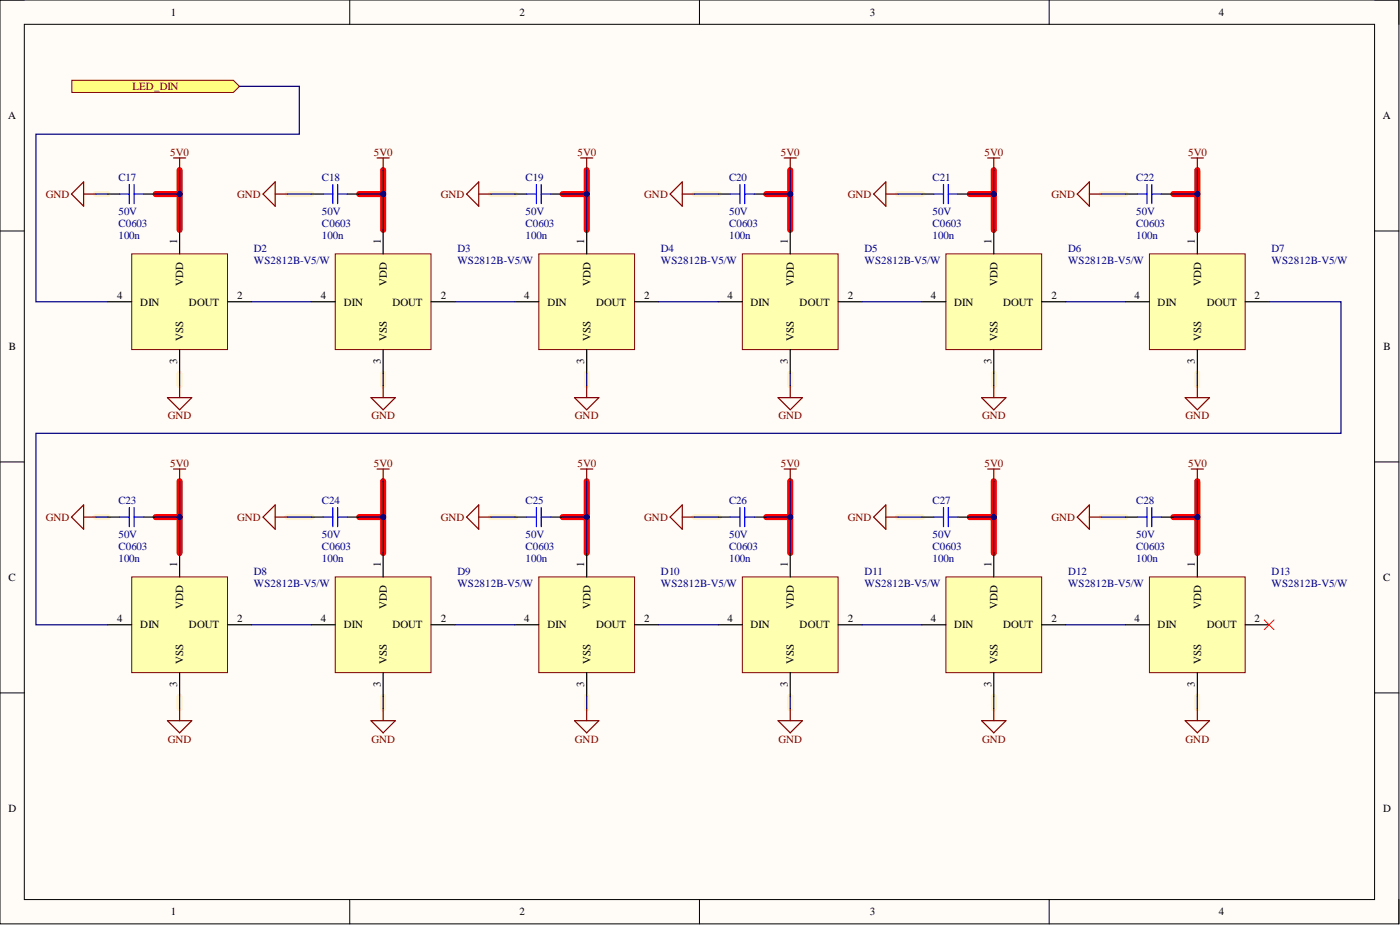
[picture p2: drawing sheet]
<svg xmlns="http://www.w3.org/2000/svg" width="292mm" height="193mm" viewBox="0 0 292 193" stroke-linecap="round" stroke-linejoin="round" font-family="sans-serif">
<path d="M0 0h291.9v192.7h-291.9z" fill-rule="evenodd" fill="#fffcf8"/>
<path d="M0 0h291.9v192.7h-291.9z" fill="none" stroke="#000" stroke-width=".21"/>
<path d="M5.1 5.1h281.7v182.6h-281.7z" fill-rule="evenodd" fill="#fffcf8"/>
<g fill="none" stroke="#000" stroke-width=".21">
<path d="M0 0h5.1M5.1 5.1h281.7v182.6h-281.7zM73 0v5.1M145.9 0v5.1M218.9 0v5.1M286.8 0h5.1v5.1M0 48.2h5.1M286.8 48.2h5.1M0 96.4h5.1M286.8 96.4h5.1M0 144.6h5.1M286.8 144.6h5.1"/>
<path d="M73 187.7v5M145.9 187.7v5M218.9 187.7v5M291.9 187.7v5"/>
</g>
<g fill="none" stroke="#fff2cc" stroke-width="1.3">
<path d="M20 40.5h2.5M60 40.5h5M102.4 40.5h5M144.9 40.5h5M187.4 40.5h4.9M229.8 40.5h5M37.5 77.9v2.5M79.9 77.9v2.5M122.4 77.9v2.5M164.9 77.9v2.5M207.3 77.9v2.5M249.8 77.9v2.5"/>
<path d="M20 107.9h2.5M60 107.9h5M102.4 107.9h5M144.9 107.9h5M187.4 107.9h4.9M229.8 107.9h5M37.5 145.3v2.5M79.9 145.3v2.5M122.4 145.3v2.5M164.9 145.3v2.5M207.3 145.3v2.5M249.8 145.3v2.5"/>
</g>
<g fill="none" stroke="#f00" stroke-width="1.3">
<path d="M37.5 35.5v12.5M79.9 35.5v12.5M122.4 35.5v12.5M164.9 35.5v12.5M207.3 35.5v12.5M249.8 35.5v12.5M32.5 40.5h5M74.9 40.5h5M117.4 40.5h5M159.9 40.5h5M202.3 40.5h5M244.8 40.5h5"/>
<path d="M32.5 107.9h5M37.5 100.4v15M74.9 107.9h5M79.9 100.4v15M117.4 107.9h5M122.4 100.4v15M159.9 107.9h5M164.9 100.4v15M202.3 107.9h5M207.3 100.4v15M244.8 107.9h5M249.8 100.4v15"/>
</g>
<path d="M27.5 53h20v19.9h-20z" fill-rule="evenodd" fill="#ffffb0"/>
<path d="M27.5 53h20v19.9h-20z" fill="none" stroke="#800000" stroke-width=".21"/>
<path d="M37.5 48v5M22.5 62.9h5M37.5 72.9v5M47.5 62.9h5" fill="none" stroke="#000" stroke-width=".25"/>
<path d="M69.9 53h20v19.9h-20z" fill-rule="evenodd" fill="#ffffb0"/>
<path d="M69.9 53h20v19.9h-20z" fill="none" stroke="#800000" stroke-width=".21"/>
<path d="M79.9 48v5M65 62.9h4.9M79.9 72.9v5M89.9 62.9h5" fill="none" stroke="#000" stroke-width=".25"/>
<path d="M112.4 53h20v19.9h-20z" fill-rule="evenodd" fill="#ffffb0"/>
<path d="M112.4 53h20v19.9h-20z" fill="none" stroke="#800000" stroke-width=".21"/>
<path d="M122.4 48v5M107.4 62.9h5M122.4 72.9v5M132.4 62.9h5" fill="none" stroke="#000" stroke-width=".25"/>
<path d="M154.9 53h20v19.9h-20z" fill-rule="evenodd" fill="#ffffb0"/>
<path d="M154.9 53h20v19.9h-20z" fill="none" stroke="#800000" stroke-width=".21"/>
<path d="M164.9 48v5M149.9 62.9h5M164.9 72.9v5M174.9 62.9h5" fill="none" stroke="#000" stroke-width=".25"/>
<path d="M197.4 53h19.9v19.9h-19.9z" fill-rule="evenodd" fill="#ffffb0"/>
<path d="M197.4 53h19.9v19.9h-19.9z" fill="none" stroke="#800000" stroke-width=".21"/>
<path d="M207.3 48v5M192.3 62.9h5.1M207.3 72.9v5M217.3 62.9h5" fill="none" stroke="#000" stroke-width=".25"/>
<path d="M239.8 53h20v19.9h-20z" fill-rule="evenodd" fill="#ffffb0"/>
<path d="M239.8 53h20v19.9h-20z" fill="none" stroke="#800000" stroke-width=".21"/>
<path d="M249.8 48v5M234.8 62.9h5M249.8 72.9v5M259.8 62.9h5" fill="none" stroke="#000" stroke-width=".25"/>
<g fill="none" stroke="#800000" stroke-width=".25">
<path d="M36.2 33h2.5M37.5 33v2.5M78.7 33h2.5M79.9 33v2.5M121.1 33h2.6M122.4 33v2.5M163.6 33h2.5M164.9 33v2.5M206.1 33h2.5M207.3 33v2.5M248.5 33h2.6M249.8 33v2.5"/>
<path d="M34.9 83h5.1l-2.5 2.5zM37.5 80.4v2.6M77.4 83h5.1l-2.6 2.5zM79.9 80.4v2.6M119.9 83h5l-2.5 2.5zM122.4 80.4v2.6M162.3 83h5.1l-2.5 2.5zM164.9 80.4v2.6M204.8 83h5.1l-2.6 2.5zM207.3 80.4v2.6M247.3 83h5.1l-2.6 2.5zM249.8 80.4v2.6"/>
</g>
<path d="M27.5 120.4h20v19.9h-20z" fill-rule="evenodd" fill="#ffffb0"/>
<path d="M27.5 120.4h20v19.9h-20z" fill="none" stroke="#800000" stroke-width=".21"/>
<path d="M37.5 115.4v5M22.5 130.3h5M47.5 130.3h5M37.5 140.3v5" fill="none" stroke="#000" stroke-width=".25"/>
<path d="M69.9 120.4h20v19.9h-20z" fill-rule="evenodd" fill="#ffffb0"/>
<path d="M69.9 120.4h20v19.9h-20z" fill="none" stroke="#800000" stroke-width=".21"/>
<path d="M79.9 115.4v5M65 130.3h4.9M89.9 130.3h5M79.9 140.3v5" fill="none" stroke="#000" stroke-width=".25"/>
<path d="M112.4 120.4h20v19.9h-20z" fill-rule="evenodd" fill="#ffffb0"/>
<path d="M112.4 120.4h20v19.9h-20z" fill="none" stroke="#800000" stroke-width=".21"/>
<path d="M122.4 115.4v5M107.4 130.3h5M132.4 130.3h5M122.4 140.3v5" fill="none" stroke="#000" stroke-width=".25"/>
<path d="M154.9 120.4h20v19.9h-20z" fill-rule="evenodd" fill="#ffffb0"/>
<path d="M154.9 120.4h20v19.9h-20z" fill="none" stroke="#800000" stroke-width=".21"/>
<path d="M164.9 115.4v5M149.9 130.3h5M174.9 130.3h5M164.9 140.3v5" fill="none" stroke="#000" stroke-width=".25"/>
<path d="M197.4 120.4h19.9v19.9h-19.9z" fill-rule="evenodd" fill="#ffffb0"/>
<path d="M197.4 120.4h19.9v19.9h-19.9z" fill="none" stroke="#800000" stroke-width=".21"/>
<path d="M207.3 115.4v5M192.3 130.3h5.1M217.3 130.3h5M207.3 140.3v5" fill="none" stroke="#000" stroke-width=".25"/>
<path d="M239.8 120.4h20v19.9h-20z" fill-rule="evenodd" fill="#ffffb0"/>
<path d="M239.8 120.4h20v19.9h-20z" fill="none" stroke="#800000" stroke-width=".21"/>
<g fill="none" stroke="#000" stroke-width=".25">
<path d="M22.5 40.5h2.5M30 40.5h2.5M65 40.5h2.4M72.4 40.5h2.5M107.4 40.5h2.5M114.9 40.5h2.5M149.9 40.5h2.5M157.4 40.5h2.5M192.3 40.5h2.6M199.8 40.5h2.5M234.8 40.5h2.5M242.3 40.5h2.5"/>
<path d="M22.5 107.9h2.5M30 107.9h2.5M65 107.9h2.4M72.4 107.9h2.5M107.4 107.9h2.5M114.9 107.9h2.5M149.9 107.9h2.5M157.4 107.9h2.5M192.3 107.9h2.6M199.8 107.9h2.5M234.8 107.9h2.5M242.3 107.9h2.5"/>
<path d="M249.8 115.4v5M234.8 130.3h5M259.8 130.3h5M249.8 140.3v5"/>
</g>
<g fill="none" stroke="#800000" stroke-width=".25">
<path d="M14.9 40.5l2.5-2.6v5.1zM17.4 40.5h2.6M54.9 40.5l2.5-2.6v5.1zM57.4 40.5h2.6M97.3 40.5l2.6-2.6v5.1zM99.9 40.5h2.5M139.8 40.5l2.6-2.6v5.1zM142.4 40.5h2.5M182.3 40.5l2.5-2.6v5.1zM184.8 40.5h2.6M224.8 40.5l2.5-2.6v5.1zM227.3 40.5h2.5"/>
<path d="M36.2 97.8h2.5M37.5 97.8v2.6M78.7 97.8h2.5M79.9 97.8v2.6M121.1 97.8h2.6M122.4 97.8v2.6M163.6 97.8h2.5M164.9 97.8v2.6M206.1 97.8h2.5M207.3 97.8v2.6M248.5 97.8h2.6M249.8 97.8v2.6"/>
<path d="M14.9 107.9l2.5-2.6v5.1zM17.4 107.9h2.6M54.9 107.9l2.5-2.6v5.1zM57.4 107.9h2.6M97.3 107.9l2.6-2.6v5.1zM99.9 107.9h2.5M139.8 107.9l2.6-2.6v5.1zM142.4 107.9h2.5M182.3 107.9l2.5-2.6v5.1zM184.8 107.9h2.6M224.8 107.9l2.5-2.6v5.1zM227.3 107.9h2.5"/>
<path d="M34.9 150.3h5.1l-2.5 2.6zM37.5 147.8v2.5M77.4 150.3h5.1l-2.6 2.6zM79.9 147.8v2.5M119.9 150.3h5l-2.5 2.6zM122.4 147.8v2.5M162.3 150.3h5.1l-2.5 2.6zM164.9 147.8v2.5M204.8 150.3h5.1l-2.6 2.6zM207.3 147.8v2.5M247.3 150.3h5.1l-2.6 2.6zM249.8 147.8v2.5"/>
</g>
<g fill="none" stroke="#00f" stroke-width=".25">
<path d="M27 38.5v4M28 38.5v4M69.4 38.5v4M70.4 38.5v4M111.9 38.5v4M112.9 38.5v4M154.4 38.5v4M155.4 38.5v4M196.9 38.5v4M197.8 38.5v4M239.3 38.5v4M240.3 38.5v4"/>
<path d="M25 40.5h2M28 40.5h2M67.4 40.5h2M70.4 40.5h2M109.9 40.5h2M112.9 40.5h2M152.4 40.5h2M155.4 40.5h2M194.9 40.5h2M197.8 40.5h2M237.3 40.5h2M240.3 40.5h2"/>
<path d="M25 107.9h2M27 105.9v4M28 105.9v4M28 107.9h2M67.4 107.9h2M69.4 105.9v4M70.4 105.9v4M70.4 107.9h2M109.9 107.9h2M111.9 105.9v4M112.9 105.9v4M112.9 107.9h2"/>
<path d="M152.4 107.9h2M154.4 105.9v4M155.4 105.9v4M155.4 107.9h2M194.9 107.9h2M196.9 105.9v4M197.8 105.9v4M197.8 107.9h2M237.3 107.9h2M239.3 105.9v4M240.3 105.9v4M240.3 107.9h2"/>
</g>
<path d="M263.8 129.3l2 2.1M265.8 129.3l-2 2.1" fill="none" stroke="#f00" stroke-width=".21"/>
<path d="M15 16.7h33.7l1.3 1.3-1.3 1.3h-33.7z" fill-rule="evenodd" fill="#ffff80"/>
<path d="M15 16.7h33.7l1.3 1.3-1.3 1.3h-33.7z" fill="none" stroke="#800000" stroke-width=".21"/>
<path d="M37.5 35.5v12.5M37.5 77.9v2.5" fill="none" stroke="#000080" stroke-width=".25"/>
<circle cx="37.5" cy="40.5" r=".51" fill="#000080"/>
<circle cx="37.5" cy="40.5" r=".51" fill="none" stroke="#000080" stroke-width=".21"/>
<path d="M79.9 35.5v12.5M79.9 77.9v2.5" fill="none" stroke="#000080" stroke-width=".25"/>
<circle cx="79.9" cy="40.5" r=".51" fill="#000080"/>
<circle cx="79.9" cy="40.5" r=".51" fill="none" stroke="#000080" stroke-width=".21"/>
<path d="M122.4 35.5v12.5M122.4 77.9v2.5" fill="none" stroke="#000080" stroke-width=".25"/>
<circle cx="122.4" cy="40.5" r=".51" fill="#000080"/>
<circle cx="122.4" cy="40.5" r=".51" fill="none" stroke="#000080" stroke-width=".21"/>
<path d="M164.9 35.5v12.5M164.9 77.9v2.5" fill="none" stroke="#000080" stroke-width=".25"/>
<circle cx="164.9" cy="40.5" r=".51" fill="#000080"/>
<circle cx="164.9" cy="40.5" r=".51" fill="none" stroke="#000080" stroke-width=".21"/>
<path d="M207.3 35.5v12.5M207.3 77.9v2.5" fill="none" stroke="#000080" stroke-width=".25"/>
<circle cx="207.3" cy="40.5" r=".51" fill="#000080"/>
<circle cx="207.3" cy="40.5" r=".51" fill="none" stroke="#000080" stroke-width=".21"/>
<path d="M249.8 35.5v12.5M249.8 77.9v2.5" fill="none" stroke="#000080" stroke-width=".25"/>
<circle cx="249.8" cy="40.5" r=".51" fill="#000080"/>
<circle cx="249.8" cy="40.5" r=".51" fill="none" stroke="#000080" stroke-width=".21"/>
<path d="M37.5 100.4v15M37.5 145.3v2.5" fill="none" stroke="#000080" stroke-width=".25"/>
<circle cx="37.5" cy="107.9" r=".51" fill="#000080"/>
<circle cx="37.5" cy="107.9" r=".51" fill="none" stroke="#000080" stroke-width=".21"/>
<path d="M79.9 100.4v15M79.9 145.3v2.5" fill="none" stroke="#000080" stroke-width=".25"/>
<circle cx="79.9" cy="107.9" r=".51" fill="#000080"/>
<circle cx="79.9" cy="107.9" r=".51" fill="none" stroke="#000080" stroke-width=".21"/>
<path d="M122.4 100.4v15M122.4 145.3v2.5" fill="none" stroke="#000080" stroke-width=".25"/>
<circle cx="122.4" cy="107.9" r=".51" fill="#000080"/>
<circle cx="122.4" cy="107.9" r=".51" fill="none" stroke="#000080" stroke-width=".21"/>
<path d="M164.9 100.4v15M164.9 145.3v2.5" fill="none" stroke="#000080" stroke-width=".25"/>
<circle cx="164.9" cy="107.9" r=".51" fill="#000080"/>
<circle cx="164.9" cy="107.9" r=".51" fill="none" stroke="#000080" stroke-width=".21"/>
<path d="M207.3 100.4v15M207.3 145.3v2.5" fill="none" stroke="#000080" stroke-width=".25"/>
<circle cx="207.3" cy="107.9" r=".51" fill="#000080"/>
<circle cx="207.3" cy="107.9" r=".51" fill="none" stroke="#000080" stroke-width=".21"/>
<path d="M249.8 100.4v15M249.8 145.3v2.5" fill="none" stroke="#000080" stroke-width=".25"/>
<circle cx="249.8" cy="107.9" r=".51" fill="#000080"/>
<circle cx="249.8" cy="107.9" r=".51" fill="none" stroke="#000080" stroke-width=".21"/>
<path d="M20 40.5h2.5M32.5 40.5h5" fill="none" stroke="#000080" stroke-width=".25"/>
<circle cx="37.5" cy="40.5" r=".51" fill="#000080"/>
<circle cx="37.5" cy="40.5" r=".51" fill="none" stroke="#000080" stroke-width=".21"/>
<path d="M60 40.5h5M74.9 40.5h5" fill="none" stroke="#000080" stroke-width=".25"/>
<circle cx="79.9" cy="40.5" r=".51" fill="#000080"/>
<circle cx="79.9" cy="40.5" r=".51" fill="none" stroke="#000080" stroke-width=".21"/>
<path d="M102.4 40.5h5M117.4 40.5h5" fill="none" stroke="#000080" stroke-width=".25"/>
<circle cx="122.4" cy="40.5" r=".51" fill="#000080"/>
<circle cx="122.4" cy="40.5" r=".51" fill="none" stroke="#000080" stroke-width=".21"/>
<path d="M144.9 40.5h5M159.9 40.5h5" fill="none" stroke="#000080" stroke-width=".25"/>
<circle cx="164.9" cy="40.5" r=".51" fill="#000080"/>
<circle cx="164.9" cy="40.5" r=".51" fill="none" stroke="#000080" stroke-width=".21"/>
<path d="M187.4 40.5h4.9M202.3 40.5h5" fill="none" stroke="#000080" stroke-width=".25"/>
<circle cx="207.3" cy="40.5" r=".51" fill="#000080"/>
<circle cx="207.3" cy="40.5" r=".51" fill="none" stroke="#000080" stroke-width=".21"/>
<path d="M229.8 40.5h5M244.8 40.5h5" fill="none" stroke="#000080" stroke-width=".25"/>
<circle cx="249.8" cy="40.5" r=".51" fill="#000080"/>
<circle cx="249.8" cy="40.5" r=".51" fill="none" stroke="#000080" stroke-width=".21"/>
<path d="M20 107.9h2.5M32.5 107.9h5" fill="none" stroke="#000080" stroke-width=".25"/>
<circle cx="37.5" cy="107.9" r=".51" fill="#000080"/>
<circle cx="37.5" cy="107.9" r=".51" fill="none" stroke="#000080" stroke-width=".21"/>
<path d="M60 107.9h5M74.9 107.9h5" fill="none" stroke="#000080" stroke-width=".25"/>
<circle cx="79.9" cy="107.9" r=".51" fill="#000080"/>
<circle cx="79.9" cy="107.9" r=".51" fill="none" stroke="#000080" stroke-width=".21"/>
<path d="M102.4 107.9h5M117.4 107.9h5" fill="none" stroke="#000080" stroke-width=".25"/>
<circle cx="122.4" cy="107.9" r=".51" fill="#000080"/>
<circle cx="122.4" cy="107.9" r=".51" fill="none" stroke="#000080" stroke-width=".21"/>
<path d="M144.9 107.9h5M159.9 107.9h5" fill="none" stroke="#000080" stroke-width=".25"/>
<circle cx="164.9" cy="107.9" r=".51" fill="#000080"/>
<circle cx="164.9" cy="107.9" r=".51" fill="none" stroke="#000080" stroke-width=".21"/>
<path d="M187.4 107.9h4.9M202.3 107.9h5" fill="none" stroke="#000080" stroke-width=".25"/>
<circle cx="207.3" cy="107.9" r=".51" fill="#000080"/>
<circle cx="207.3" cy="107.9" r=".51" fill="none" stroke="#000080" stroke-width=".21"/>
<path d="M229.8 107.9h5M244.8 107.9h5" fill="none" stroke="#000080" stroke-width=".25"/>
<circle cx="249.8" cy="107.9" r=".51" fill="#000080"/>
<circle cx="249.8" cy="107.9" r=".51" fill="none" stroke="#000080" stroke-width=".21"/>
<path d="M50 18h12.5v10h-55v34.9h15M52.5 62.9h12.5M94.9 62.9h12.5M137.4 62.9h12.5M179.9 62.9h12.4M222.3 62.9h12.5M264.8 62.9h15v27.5h-272.3v39.9h15M52.5 130.3h12.5M94.9 130.3h12.5M137.4 130.3h12.5M179.9 130.3h12.4M222.3 130.3h12.5" fill="none" stroke="#000080" stroke-width=".25"/>
<g font-size="2.3">
<text x="35.6" y="3.3">1</text>
<text x="108.4" y="3.3">2</text>
<text x="181.5" y="3.3">3</text>
<text x="254.3" y="3.3">4</text>
<text x="1.7" y="24.9">A</text>
<text x="288.5" y="24.9">A</text>
<text x="37" y="51" transform="rotate(-90 37 51)">1</text>
<text x="79.4" y="51" transform="rotate(-90 79.4 51)">1</text>
<text x="121.9" y="51" transform="rotate(-90 121.9 51)">1</text>
<text x="164.4" y="51" transform="rotate(-90 164.4 51)">1</text>
<text x="206.8" y="51" transform="rotate(-90 206.8 51)">1</text>
<text x="249.3" y="51" transform="rotate(-90 249.3 51)">1</text>
<text x="38.2" y="59.6" transform="rotate(-90 38.2 59.6)">VDD</text>
<text x="80.7" y="59.6" transform="rotate(-90 80.7 59.6)">VDD</text>
<text x="123.2" y="59.6" transform="rotate(-90 123.2 59.6)">VDD</text>
<text x="165.6" y="59.6" transform="rotate(-90 165.6 59.6)">VDD</text>
<text x="208.1" y="59.6" transform="rotate(-90 208.1 59.6)">VDD</text>
<text x="250.6" y="59.6" transform="rotate(-90 250.6 59.6)">VDD</text>
<text x="24.4" y="62.5">4</text>
<text x="29.3" y="63.7">DIN</text>
<text x="39.4" y="63.7">DOUT</text>
<text x="49.5" y="62.5">2</text>
<text x="66.9" y="62.5">4</text>
<text x="71.7" y="63.7">DIN</text>
<text x="81.9" y="63.7">DOUT</text>
<text x="92" y="62.5">2</text>
<text x="109.4" y="62.5">4</text>
<text x="114.2" y="63.7">DIN</text>
<text x="124.4" y="63.7">DOUT</text>
<text x="134.4" y="62.5">2</text>
<text x="151.8" y="62.5">4</text>
<text x="156.6" y="63.7">DIN</text>
<text x="166.8" y="63.7">DOUT</text>
<text x="176.9" y="62.5">2</text>
<text x="194.2" y="62.5">4</text>
<text x="199.1" y="63.7">DIN</text>
<text x="209.3" y="63.7">DOUT</text>
<text x="219.4" y="62.5">2</text>
<text x="236.7" y="62.5">4</text>
<text x="241.5" y="63.7">DIN</text>
<text x="251.8" y="63.7">DOUT</text>
<text x="261.8" y="62.5">2</text>
<text x="38.2" y="71.2" transform="rotate(-90 38.2 71.2)">VSS</text>
<text x="80.7" y="71.2" transform="rotate(-90 80.7 71.2)">VSS</text>
<text x="123.2" y="71.2" transform="rotate(-90 123.2 71.2)">VSS</text>
<text x="165.6" y="71.2" transform="rotate(-90 165.6 71.2)">VSS</text>
<text x="208.1" y="71.2" transform="rotate(-90 208.1 71.2)">VSS</text>
<text x="250.6" y="71.2" transform="rotate(-90 250.6 71.2)">VSS</text>
<text x="1.9" y="73">B</text>
<text x="37" y="75.9" transform="rotate(-90 37 75.9)">3</text>
<text x="79.4" y="75.9" transform="rotate(-90 79.4 75.9)">3</text>
<text x="121.9" y="75.9" transform="rotate(-90 121.9 75.9)">3</text>
<text x="164.4" y="75.9" transform="rotate(-90 164.4 75.9)">3</text>
<text x="206.8" y="75.9" transform="rotate(-90 206.8 75.9)">3</text>
<text x="249.3" y="75.9" transform="rotate(-90 249.3 75.9)">3</text>
<text x="288.7" y="73">B</text>
<text x="37" y="118.3" transform="rotate(-90 37 118.3)">1</text>
<text x="79.4" y="118.3" transform="rotate(-90 79.4 118.3)">1</text>
<text x="121.9" y="118.3" transform="rotate(-90 121.9 118.3)">1</text>
<text x="164.4" y="118.3" transform="rotate(-90 164.4 118.3)">1</text>
<text x="206.8" y="118.3" transform="rotate(-90 206.8 118.3)">1</text>
<text x="249.3" y="118.3" transform="rotate(-90 249.3 118.3)">1</text>
<text x="1.8" y="121.2">C</text>
<text x="288.6" y="121.2">C</text>
<text x="24.4" y="129.8">4</text>
<text x="29.3" y="131.1">DIN</text>
<text x="38.2" y="127" transform="rotate(-90 38.2 127)">VDD</text>
<text x="39.4" y="131.1">DOUT</text>
<text x="49.5" y="129.8">2</text>
<text x="66.9" y="129.8">4</text>
<text x="71.7" y="131.1">DIN</text>
<text x="80.7" y="127" transform="rotate(-90 80.7 127)">VDD</text>
<text x="81.9" y="131.1">DOUT</text>
<text x="92" y="129.8">2</text>
<text x="109.4" y="129.8">4</text>
<text x="114.2" y="131.1">DIN</text>
<text x="123.2" y="127" transform="rotate(-90 123.2 127)">VDD</text>
<text x="124.4" y="131.1">DOUT</text>
<text x="134.4" y="129.8">2</text>
<text x="151.8" y="129.8">4</text>
<text x="156.6" y="131.1">DIN</text>
<text x="165.6" y="127" transform="rotate(-90 165.6 127)">VDD</text>
<text x="166.8" y="131.1">DOUT</text>
<text x="176.9" y="129.8">2</text>
<text x="194.2" y="129.8">4</text>
<text x="199.1" y="131.1">DIN</text>
<text x="208.1" y="127" transform="rotate(-90 208.1 127)">VDD</text>
<text x="209.3" y="131.1">DOUT</text>
<text x="219.4" y="129.8">2</text>
<text x="236.7" y="129.8">4</text>
<text x="241.5" y="131.1">DIN</text>
<text x="250.6" y="127" transform="rotate(-90 250.6 127)">VDD</text>
<text x="251.8" y="131.1">DOUT</text>
<text x="261.8" y="129.8">2</text>
<text x="37" y="143.3" transform="rotate(-90 37 143.3)">3</text>
<text x="38.2" y="138.6" transform="rotate(-90 38.2 138.6)">VSS</text>
<text x="79.4" y="143.3" transform="rotate(-90 79.4 143.3)">3</text>
<text x="80.7" y="138.6" transform="rotate(-90 80.7 138.6)">VSS</text>
<text x="121.9" y="143.3" transform="rotate(-90 121.9 143.3)">3</text>
<text x="123.2" y="138.6" transform="rotate(-90 123.2 138.6)">VSS</text>
<text x="164.4" y="143.3" transform="rotate(-90 164.4 143.3)">3</text>
<text x="165.6" y="138.6" transform="rotate(-90 165.6 138.6)">VSS</text>
<text x="206.8" y="143.3" transform="rotate(-90 206.8 143.3)">3</text>
<text x="208.1" y="138.6" transform="rotate(-90 208.1 138.6)">VSS</text>
<text x="249.3" y="143.3" transform="rotate(-90 249.3 143.3)">3</text>
<text x="250.6" y="138.6" transform="rotate(-90 250.6 138.6)">VSS</text>
<text x="1.8" y="169.4">D</text>
<text x="288.6" y="169.4">D</text>
<text x="35.6" y="191">1</text>
<text x="108.4" y="191">2</text>
<text x="181.5" y="191">3</text>
<text x="254.3" y="191">4</text>
</g>
<g font-size="2.3" fill="#800000">
<text x="27.7" y="18.8">LED_DIN</text>
<text x="35.5" y="32.5">5V0</text>
<text x="78" y="32.5">5V0</text>
<text x="120.5" y="32.5">5V0</text>
<text x="162.9" y="32.5">5V0</text>
<text x="205.4" y="32.5">5V0</text>
<text x="247.9" y="32.5">5V0</text>
<text x="9.6" y="41.3">GND</text>
<text x="49.5" y="41.3">GND</text>
<text x="92" y="41.3">GND</text>
<text x="134.4" y="41.3">GND</text>
<text x="176.9" y="41.3">GND</text>
<text x="219.4" y="41.3">GND</text>
<text x="35" y="87.5">GND</text>
<text x="77.5" y="87.5">GND</text>
<text x="120" y="87.5">GND</text>
<text x="162.4" y="87.5">GND</text>
<text x="204.9" y="87.5">GND</text>
<text x="247.4" y="87.5">GND</text>
<text x="35.5" y="97.4">5V0</text>
<text x="78" y="97.4">5V0</text>
<text x="120.5" y="97.4">5V0</text>
<text x="162.9" y="97.4">5V0</text>
<text x="205.4" y="97.4">5V0</text>
<text x="247.9" y="97.4">5V0</text>
<text x="9.6" y="108.6">GND</text>
<text x="49.5" y="108.6">GND</text>
<text x="92" y="108.6">GND</text>
<text x="134.4" y="108.6">GND</text>
<text x="176.9" y="108.6">GND</text>
<text x="219.4" y="108.6">GND</text>
<text x="35" y="154.9">GND</text>
<text x="77.5" y="154.9">GND</text>
<text x="120" y="154.9">GND</text>
<text x="162.4" y="154.9">GND</text>
<text x="204.9" y="154.9">GND</text>
<text x="247.4" y="154.9">GND</text>
</g>
<g font-size="2.3" fill="#000080">
<text x="24.7" y="37.7">C17</text>
<text x="67.2" y="37.7">C18</text>
<text x="109.6" y="37.7">C19</text>
<text x="152.1" y="37.7">C20</text>
<text x="194.6" y="37.7">C21</text>
<text x="237.1" y="37.7">C22</text>
<text x="24.7" y="44.8">50V</text>
<text x="24.7" y="47.3">C0603</text>
<text x="67.2" y="44.8">50V</text>
<text x="67.2" y="47.3">C0603</text>
<text x="109.6" y="44.8">50V</text>
<text x="109.6" y="47.3">C0603</text>
<text x="152.1" y="44.8">50V</text>
<text x="152.1" y="47.3">C0603</text>
<text x="194.6" y="44.8">50V</text>
<text x="194.6" y="47.3">C0603</text>
<text x="237.1" y="44.8">50V</text>
<text x="237.1" y="47.3">C0603</text>
<text x="24.7" y="49.9">100n</text>
<text x="53" y="52.5">D2</text>
<text x="67.2" y="49.9">100n</text>
<text x="95.4" y="52.5">D3</text>
<text x="109.6" y="49.9">100n</text>
<text x="137.9" y="52.5">D4</text>
<text x="152.1" y="49.9">100n</text>
<text x="180.4" y="52.5">D5</text>
<text x="194.6" y="49.9">100n</text>
<text x="222.8" y="52.5">D6</text>
<text x="237.1" y="49.9">100n</text>
<text x="265.3" y="52.5">D7</text>
<text x="53" y="55">WS2812B-V5/W</text>
<text x="95.4" y="55">WS2812B-V5/W</text>
<text x="137.9" y="55">WS2812B-V5/W</text>
<text x="180.4" y="55">WS2812B-V5/W</text>
<text x="222.8" y="55">WS2812B-V5/W</text>
<text x="265.3" y="55">WS2812B-V5/W</text>
<text x="24.7" y="105.2">C23</text>
<text x="67.2" y="105.2">C24</text>
<text x="109.6" y="105.2">C25</text>
<text x="152.1" y="105.2">C26</text>
<text x="194.6" y="105.2">C27</text>
<text x="237.1" y="105.2">C28</text>
<text x="24.7" y="112.2">50V</text>
<text x="67.2" y="112.2">50V</text>
<text x="109.6" y="112.2">50V</text>
<text x="152.1" y="112.2">50V</text>
<text x="194.6" y="112.2">50V</text>
<text x="237.1" y="112.2">50V</text>
<text x="24.7" y="114.7">C0603</text>
<text x="24.7" y="117.2">100n</text>
<text x="53" y="119.9">D8</text>
<text x="67.2" y="114.7">C0603</text>
<text x="67.2" y="117.2">100n</text>
<text x="95.4" y="119.9">D9</text>
<text x="109.6" y="114.7">C0603</text>
<text x="109.6" y="117.2">100n</text>
<text x="137.9" y="119.9">D10</text>
<text x="152.1" y="114.7">C0603</text>
<text x="152.1" y="117.2">100n</text>
<text x="180.4" y="119.9">D11</text>
<text x="194.6" y="114.7">C0603</text>
<text x="194.6" y="117.2">100n</text>
<text x="222.8" y="119.9">D12</text>
<text x="237.1" y="114.7">C0603</text>
<text x="237.1" y="117.2">100n</text>
<text x="265.3" y="119.9">D13</text>
<text x="53" y="122.4">WS2812B-V5/W</text>
<text x="95.4" y="122.4">WS2812B-V5/W</text>
<text x="137.9" y="122.4">WS2812B-V5/W</text>
<text x="180.4" y="122.4">WS2812B-V5/W</text>
<text x="222.8" y="122.4">WS2812B-V5/W</text>
<text x="265.3" y="122.4">WS2812B-V5/W</text>
</g>
</svg>
